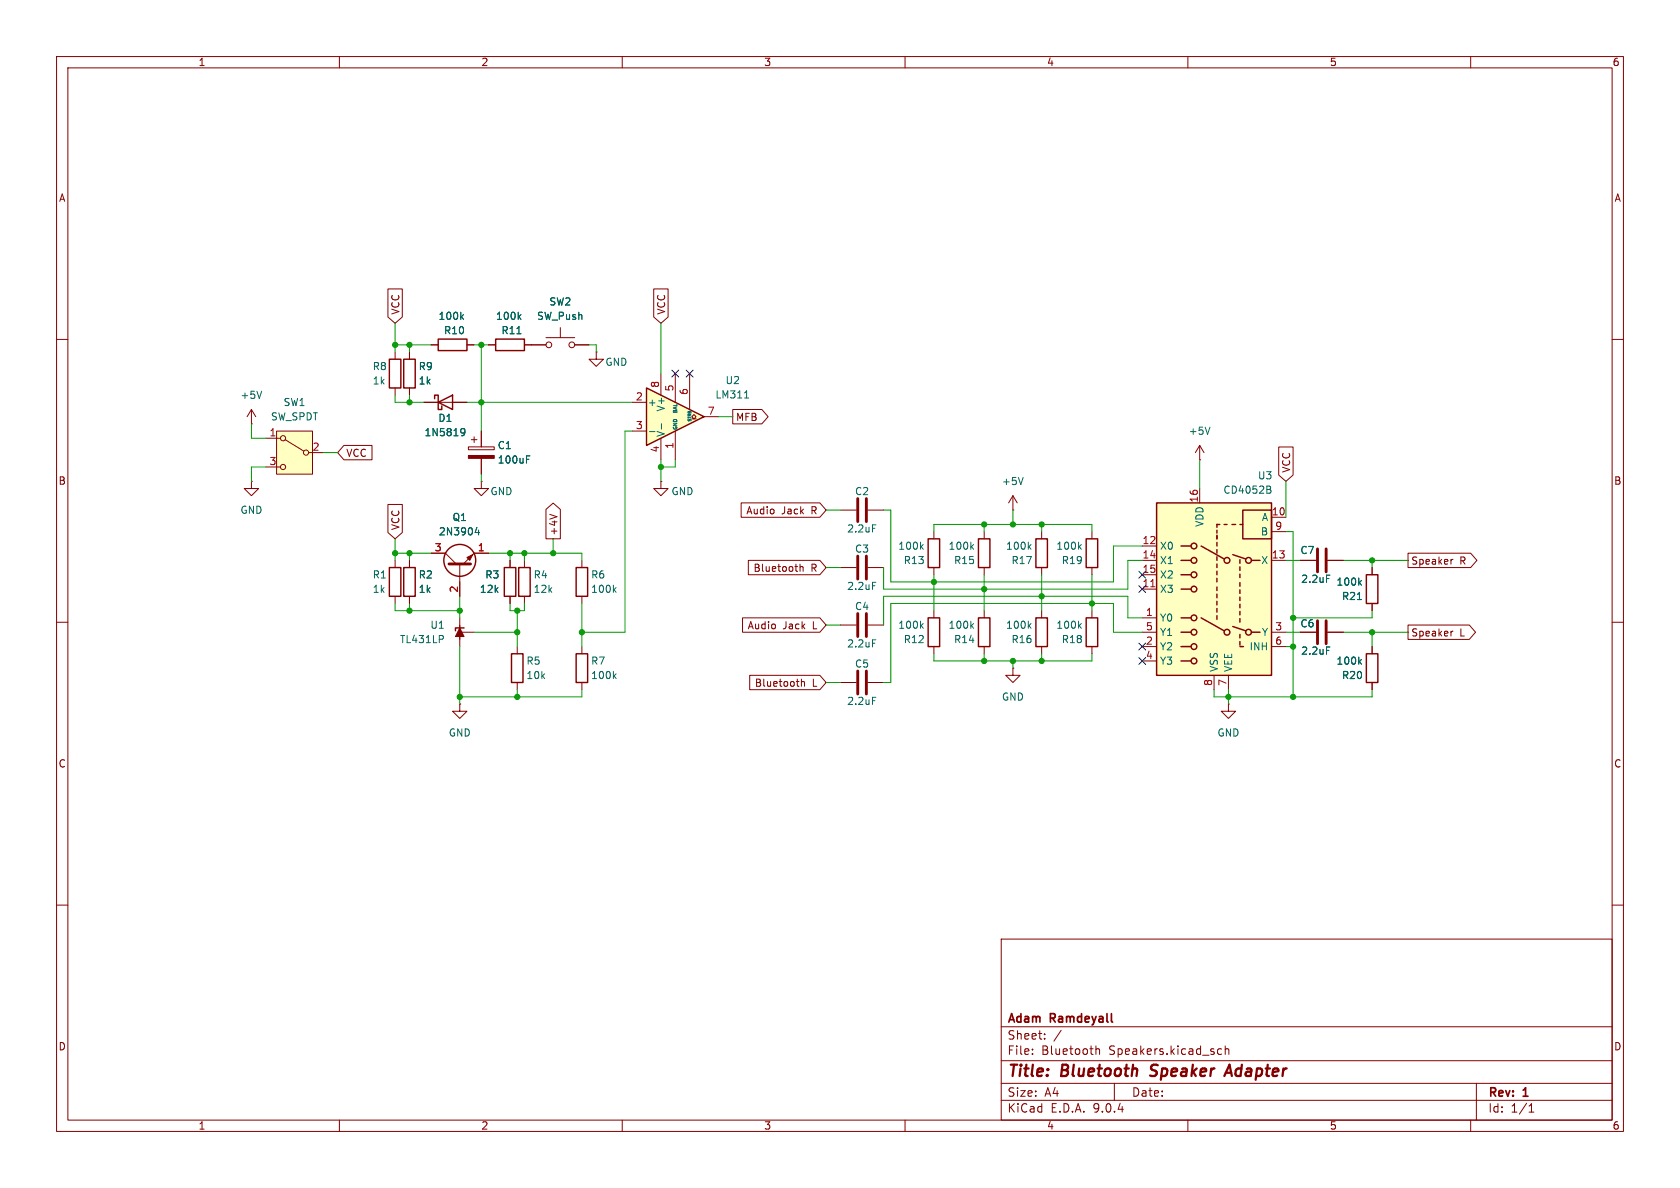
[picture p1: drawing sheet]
<svg xmlns="http://www.w3.org/2000/svg" width="297mm" height="210mm" viewBox="0 0 297 210" stroke-linecap="round" stroke-linejoin="round" font-family="sans-serif">
<g fill="none" stroke="#840000" stroke-width=".18">
<path d="M10 10h277v190h-277zM12 12h273v186h-273zM60 10v2M110 10v2M160 10v2M210 10v2M260 10v2M96.5 59.7h5.1M99.1 57.9v1.8M10 60h2M44.4 74.9h.1M44.4 72.4l-.7 1.3"/>
<path d="M44.4 72.4l.8 1.3M44.4 72.4v2.5M69.8 62.2v1.3M69.8 68.6v1.3M72.4 62.2v1.3M72.4 68.6v1.3M74.9 71.1h7.6M76.2 61h1.3M82.5 61h1.3M82.8 79h4.6v.5h-4.6zM83.3 77.7h1M83.8 77.2v1"/>
<path d="M85.1 76.2v2.8M86.4 61h1.2M92.7 61h3.8M101.6 61h2.5M105.4 62.2v1.3h1.3l-1.3 1.3-1.3-1.3h1.3M105.4 62.2h.1M212.1 78.7l-.8 1.3M212.1 78.7l.8 1.3M212.1 78.7v2.6M285 60h2M69.8 99.1v1.2M72.4 99.1v1.2"/>
<path d="M76.2 97.8h2.5l1.9 1.9M81.3 99.7v5.7M85.1 85.1v1.3h1.3l-1.3 1.2-1.3-1.2h1.3M85.1 85.1h.1M85.1 81v2.8M86.4 97.8h-2.6l-1.9 1.9M102.9 99.1v1.2M148.6 90.2h2.8M153.4 90.2h2.8M212.1 81.3h.1M10 110h2M69.8 105.4v1.3"/>
<path d="M72.4 105.4v1.3M81.3 110.5v2.5M81.3 109.2v5.1M81.3 111.8h2.5M102.9 105.4v1.3M148.6 110.5h2.8M148.6 100.3h2.8M153.4 110.5h2.8M153.4 100.3h2.8M193 108v1.2M193 114.3v1.3M285 110h2"/>
<path d="M148.6 120.7h2.8M153.4 120.7h2.8M10 160h2M177 166h108v32h-108zM285 160h2M60 198v2M110 198v2M160 198v2M177 194.5h108M177 191.5h108M177 187.5h108M177 181.5h108"/>
<path d="M182.5 186.3v.1M182.5 185.5v.1M184.7 183.6v.1M184.7 182.8v.1M187.6 182.1l-1.3 2M193.7 184.9v1.5M193.7 185.5l.3-.1 .3 .1 .1 .9M197 191.5v3M210 198v2M215.4 185.5h.6M215.4 186.3h.6M216.6 185.5l.2-.1 .4 .1v.9"/>
<path d="M216.6 184.9v1.5M260 198v2M261 191.5v6.5M270.3 196.6h.9M270.3 195.5l.4-.4v1.5"/>
<circle cx="97" cy="61" r=".51"/>
<circle cx="101.1" cy="61" r=".51"/>
</g>
<path d="M203.3 190.1l.3 .1M203.6 188.4l-.1 .2 .1 .4M216.4 190.2l1-2 .4 2M216.7 189.6h1" fill="none" stroke="#840000" stroke-width=".4"/>
<g fill="none" stroke="#006464" stroke-width=".18">
<path d="M81.6 56l.3 .5M81.9 55.6l-.4 .5M91.4 59h.7M91.7 56l.4 .5M92.1 55.6l-.5 .5M46.3 69.2l-.5 1.2M81.6 75.8h.3l.2 .1a.84 .84 0 0 1-.3 1.1h-.2M82.2 76.3l-.3 .2h-.3M213.9 75.5l-.4 1.3M84.3 93.2l-.3 .9h.8M84.6 93.7v.9M93.1 81.2h.4"/>
<path d="M93.1 80.6h.6M154.2 92.8h.6M78.3 112.4l.1 .2-.1 .3M108.6 104.2l.3 .5M108.9 103.9l-.5 .5M154.2 113.1h.6M154.2 102.9h.6M190.8 110.6l.4 .5M191.2 110.2l-.5 .5M154.2 123.3h.6"/>
</g>
<path d="M79.4 99.7h3.8M151.6 88.1v4.1M151.6 98.3v4.1M153.2 88.1v4.1M153.2 98.3v4.1M151.6 108.5v4M151.6 118.6v4.1M153.2 108.5v4M153.2 118.6v4.1" fill="none" stroke="#840000" stroke-width=".51"/>
<g fill="none" stroke="#840000" stroke-width=".25">
<path d="M77.5 59.9h5v2.1h-5zM87.6 59.9h5.1v2.1h-5.1zM68.8 63.5h2.1v5.1h-2.1zM71.4 63.5h2v5.1h-2zM76.8 70.5v-.6h.7v2.5h.6v-.6M77.5 71.1l2.5-1.2v2.5zM68.8 100.3h2.1v5.1h-2.1zM71.4 100.3h2v5.1h-2zM82 111h-1.5v.5M101.9 100.3h2v5.1h-2zM192 109.2h2.1v5.1h-2.1z"/>
<circle cx="81.3" cy="99.1" r="2.82"/>
</g>
<g fill="#840000" stroke="#840000" stroke-width=".18">
<path d="M82.8 80.5h4.6v.5h-4.6z"/>
<path d="M81.3 111l.7 1.5h-1.5z"/>
<path d="M82.5 98.6l1.1-.6-.5 1.1z"/>
</g>
<path d="M114.3 68.6l10.2 5.1-10.2 5z" fill="#ffffc2"/>
<g fill="none" stroke="#840000" stroke-width=".18">
<path d="M111.8 71.1h2.5M111.8 76.2h2.5M116.8 66v3.9M116.8 77.5v3.8M119.4 66v5.1M119.4 76.2v5.1M121.9 66v6.4M122.3 74h.4l-.4-.3 .4-.4 .4 .4-.4 .3h.4M124.5 73.7h2.5M116.8 85.1v1.3h1.3l-1.3 1.2-1.2-1.2h1.2M116.8 85.1h.1M217.2 124.5v1.2h1.2l-1.2 1.3-1.3-1.3h1.3"/>
<path d="M217.2 124.5h.1"/>
</g>
<path d="M114.3 68.6l10.2 5.1-10.2 5z" fill="none" stroke="#840000" stroke-width=".25"/>
<path d="M114.8 76.3h1M116.9 74.9v1M131.6 70.4h.8" fill="none" stroke="#006464" stroke-width=".18"/>
<path d="M48.9 76.2h6.3v7.6h-6.3z" fill="#ffffc2"/>
<g fill="none" stroke="#840000" stroke-width=".18">
<path d="M47 77.5h2.5M48.9 76.2h6.3v7.6h-6.3zM50.4 77.7l3.3 2.1M44.4 85.1v1.3h1.3l-1.3 1.2-1.2-1.2h1.2M44.4 85.1h.1M47 82.6h2.5M54.6 80h2.5M90.2 99.1v1.2M179.1 90.2h.1M179.1 87.6l-.8 1.3M179.1 87.6l.7 1.3M179.1 87.6v2.6"/>
<path d="M90.2 105.4v1.3"/>
<circle cx="50" cy="77.5" r=".46"/>
<circle cx="50" cy="82.6" r=".46"/>
<circle cx="54.1" cy="80" r=".46"/>
</g>
<path d="M89.2 100.3h2v5.1h-2z" fill="none" stroke="#840000" stroke-width=".25"/>
<path d="M180.9 84.4l-.4 1.3" fill="none" stroke="#006464" stroke-width=".18"/>
<path d="M204.5 88.9h20.3v30.5h-20.3z" fill="#ffffc2"/>
<g fill="none" stroke="#840000" stroke-width=".25">
<path d="M164.1 95.3h2v5h-2zM173 95.3h2v5h-2zM183.1 95.3h2.1v5h-2.1zM192 95.3h2.1v5h-2.1zM204.5 88.9h20.3v30.5h-20.3zM208.8 99.1h1.8M208.8 96.5h1.8M212.3 96.5l4.1 2.3M215.1 93.7v.5M215.1 94.6v.7M215.1 95.9v.6M215.1 97.2v.6"/>
<path d="M215.1 98.4v.7M215.1 99.7v.6M215.6 92.7h-.5v.5M216.4 92.7h.5M217.8 92.7h.6M217.9 98l2.3 .8M219.2 92.7h.5M219.2 98.9v.7M219.7 90.2h5.1v5.1h-5.1zM221.2 99.1h1.6M90.4 115.6h2.1v5.1h-2.1zM91.7 100.3h2v5.1h-2z"/>
<path d="M101.9 115.6h2v5.1h-2zM164.1 109.2h2v5.1h-2zM173 109.2h2v5.1h-2zM183.1 109.2h2.1v5.1h-2.1zM208.8 111.8h1.8M208.8 114.3h1.8M208.8 101.6h1.8M208.8 104.1h1.8M208.8 109.2h1.8M208.8 116.8h1.8M212.3 109.2l4.1 2.3M215.1 101v.6"/>
<path d="M215.1 102.2v.7M215.1 103.8v.6M215.1 105v.7M215.1 106.3v.6M215.1 107.6v.6M215.1 108.8v.7M217.9 110.7l2.3 .8M219.2 100.2v.6M219.2 101.5v.6M219.2 103v.6M219.2 104.3v.6M219.2 105.5v.7"/>
<path d="M219.2 106.8v.6M219.2 108.1v.6M219.2 109.3v.7M219.2 112.1v.7M219.2 113.4v.6M219.2 114.3h.6M221.2 111.8h1.6M241.6 101.6h2v5.1h-2zM241.6 115.6h2v5.1h-2z"/>
<circle cx="211.1" cy="96.5" r=".51"/>
<circle cx="211.1" cy="99.1" r=".51"/>
<circle cx="216.9" cy="99.1" r=".51"/>
<circle cx="220.7" cy="99.1" r=".51"/>
<circle cx="211.1" cy="116.8" r=".51"/>
<circle cx="211.1" cy="101.6" r=".51"/>
<circle cx="211.1" cy="104.1" r=".51"/>
<circle cx="211.1" cy="109.2" r=".51"/>
<circle cx="211.1" cy="111.8" r=".51"/>
<circle cx="211.1" cy="114.3" r=".51"/>
<circle cx="216.9" cy="111.8" r=".51"/>
<circle cx="220.7" cy="111.8" r=".51"/>
</g>
<g fill="none" stroke="#840000" stroke-width=".18">
<path d="M68.6 51.1h2.5v4.9l-1.3 1.2-1.2-1.2zM115.6 51.1h2.5v4.9l-1.3 1.2-1.2-1.2zM60.8 78.7h5v2.6h-5l-1.1-1.3zM72.4 62.2v1.3M72.4 68.6v1.3M74.9 71.1h2.6M76.2 61h1.3M80 71.1h2.5M82.5 61h1.3M85.1 76.2v2.8M86.4 61h1.2M92.7 61h3.8"/>
<path d="M101.6 61h2.5M129.5 72.4h5.2l1.1 1.3-1.1 1.2h-5.2zM226.1 79h2.5v5l-1.3 1.1-1.2-1.1zM68.6 89.2h2.5v4.9l-1.3 1.2-1.2-1.2zM72.4 99.1v1.2M76.2 97.8h2.5M83.8 97.8h2.6M85.1 81v2.8M90.2 99.1v1.2M92.7 99.1v1.2M96.5 90l1.3-1.1 1.3 1.1v5.3h-2.6zM97.2 90.9l1.3 .4"/>
<path d="M131 88.9h13.9l1.1 1.3-1.1 1.2h-13.9zM132.3 99.1h12.6l1.1 1.2-1.1 1.3h-12.6zM141.4 99.7v1.3M165.1 94v1.3M174 94v1.3M184.1 94v1.3M193 94v1.3M201.9 99.1h2.6M201.9 96.5h2.6M212.1 86.4v2.5M224.8 91.4h2.5M224.8 94h2.5"/>
<path d="M224.8 99.1h2.5M229.9 99.1h2.8M234.7 99.1h2.8M248.9 97.8h11.1l1.1 1.3-1.1 1.2h-11.1zM256.9 98.9l-.3 .1M72.4 105.4v1.3M81.3 102.9v2.5M90.2 105.4v1.3M91.4 114.3v1.3M92.7 105.4v1.3M102.9 114.3v1.3M131.3 109.2h13.6l1.1 1.3-1.1 1.3h-13.6z"/>
<path d="M132.5 119.4h12.4l1.1 1.3-1.1 1.2h-12.4zM141.4 100.3l.2-.1h.3l.1 .8M165.1 100.3v1.3M165.1 108v1.2M165.1 114.3v1.3M174 100.3v1.3M174 108v1.2M174 114.3v1.3M179.1 118.1v1.3h1.2l-1.2 1.3-1.3-1.3h1.3M179.1 118.1h.1M184.1 100.3v1.3M184.1 108v1.2"/>
<path d="M184.1 114.3v1.3M193 100.3v1.3M201.9 111.8h2.6M201.9 114.3h2.6M201.9 101.6h2.6M201.9 104.1h2.6M201.9 109.2h2.6M201.9 116.8h2.6M214.6 119.4v2.5M217.2 119.4v2.5M224.8 111.8h2.5M224.8 114.3h2.5"/>
<path d="M229.9 111.8h2.8M234.7 111.8h2.8M242.6 100.3v1.3M242.6 106.7v1.3M242.6 114.3v1.3M248.9 110.5h10.8l1.2 1.3-1.2 1.2h-10.8zM256.9 111.6l-.3 .1M81.3 124.5v1.2h1.2l-1.2 1.3-1.3-1.3h1.3M81.3 124.5h.1M91.4 120.7v1.2M102.9 120.7v1.2M141.7 120.1v1.2"/>
<path d="M141.7 120.6l.2-.1h.3v.8M242.6 120.7v1.2"/>
</g>
<path d="M203.4 103.7h.8" fill="none" stroke="#a90000" stroke-width=".18"/>
<g fill="none" stroke="#006464" stroke-width=".18">
<path d="M81.6 56l.3 .5M81.9 55.6l-.4 .5M91.4 59h.7M91.7 56l.4 .5M92.1 55.6l-.5 .5M81.6 75.8h.3l.2 .1a.84 .84 0 0 1-.3 1.1h-.2M82.2 76.3l-.3 .2h-.3M84.3 93.2l-.3 .9h.8M84.6 93.7v.9M93.1 81.2h.4M93.1 80.6h.6M162.9 96.6l.3 .5"/>
<path d="M163.2 96.3l-.5 .4M171.7 96.6l.4 .5M172.1 96.3l-.5 .4M181.9 96.6l.4 .5M182.3 96.3l-.5 .4M190.8 96.6l.4 .5M191.2 96.3l-.5 .4M224.4 85.9l.2 .3-.2 .3 .2 .1 .1 .4-.3 .2h-.4M108.6 119.5l.3 .5M108.9 119.1l-.5 .5M162.9 110.6l.3 .5M163.2 110.2l-.5 .5"/>
<path d="M171.7 110.6l.4 .5M172.1 110.2l-.5 .5M181.9 110.6l.4 .5M182.3 110.2l-.5 .5M234.5 101.7h.6M234.5 114.4h.6M240 106h.7M240.3 103l.4 .4M240.3 116.9l.4 .5M240.7 102.6l-.5 .5M240.7 116.6l-.5 .5"/>
</g>
<path d="M232.9 97v4.1M234.4 97v4.1M232.9 109.7v4.1M234.4 109.7v4.1" fill="none" stroke="#840000" stroke-width=".51"/>
<g fill="none" stroke="#009600" stroke-width=".18">
<path d="M69.8 57.2v5M116.8 57.2v8.8M44.4 74.9v2.6h2.6M69.8 69.9v1.2h5.1M69.8 61h6.4M72.4 61v1.2M72.4 69.9v1.2M82.5 71.1h29.3M83.8 61h2.6M85.1 61v15.2M104.1 61h1.3v1.2M111.8 76.2h-1.3v35.6h-7.6"/>
<path d="M127 73.7h2.5M47 82.6h-2.6v2.5M57.1 80h2.6M69.8 97.8h6.4M69.8 95.3v3.8M72.4 97.8v1.3M85.1 83.8v1.3M86.4 97.8h16.5v1.3M90.2 97.8v1.3M92.7 97.8v1.3M97.8 95.3v2.5M116.8 81.3v3.8"/>
<path d="M119.4 81.3v1.3h-2.6M146 90.2h2.6M156.2 90.2h1.3v12.7h39.3v-6.4h5.1M165.1 94v-1.3h27.9v1.3M174 92.7v1.3M179.1 90.2v2.5M184.1 92.7v1.3M201.9 99.1h-2.5v5h-43.2v-3.8M212.1 81.3v5.1M227.3 94h1.3v29.2M227.3 99.1h2.6M227.3 85.1v6.3"/>
<path d="M237.5 99.1h11.4M242.6 99.1v1.2M69.8 106.7v1.3h11.5M72.4 106.7v1.3M81.3 105.4v3.8M81.3 114.3v10.2M83.8 111.8h7.6M90.2 106.7v1.3h2.5v-1.3M91.4 108v6.3M102.9 106.7v7.6M146 100.3h2.6M146 110.5h2.6"/>
<path d="M165.1 115.6v1.2h27.9v-1.2M165.1 101.6v6.4M174 101.6v6.4M174 115.6v1.2M179.1 116.8v1.3M184.1 101.6v6.4M184.1 115.6v1.2M193 101.6v6.4M201.9 111.8h-5.1v-5.1h-39.3v14h-1.3M201.9 109.2h-2.5v-3.8h-43.2v5.1M227.3 111.8h2.6M227.3 114.3h1.3"/>
<path d="M237.5 111.8h11.4M242.6 108v1.2h-14M242.6 111.8v2.5M91.4 121.9v1.3M102.9 121.9v1.3h-21.6M146 120.7h2.6M214.6 121.9v1.3h28v-1.3M217.2 121.9v2.6"/>
</g>
<path d="M118.8 65.4l1.2 1.2M120 65.4l-1.2 1.2M121.3 65.4l1.2 1.2M122.5 65.4l-1.2 1.2M201.3 116.2l1.2 1.2M201.3 101l1.2 1.2M201.3 113.7l1.2 1.2M201.3 103.5l1.2 1.2M202.5 116.2l-1.2 1.2M202.5 101l-1.2 1.2M202.5 113.7l-1.2 1.2M202.5 103.5l-1.2 1.2" fill="none" stroke="#000084" stroke-width=".18"/>
<g fill="#009600" stroke="#009600" stroke-width=".18">
<circle cx="85.1" cy="71.1" r=".46"/>
<circle cx="85.1" cy="61" r=".46"/>
<circle cx="116.8" cy="82.6" r=".46"/>
<circle cx="174" cy="104.1" r=".46"/>
<circle cx="179.1" cy="92.7" r=".46"/>
<circle cx="174" cy="92.7" r=".46"/>
<circle cx="179.1" cy="116.8" r=".46"/>
<circle cx="184.1" cy="116.8" r=".46"/>
<circle cx="184.1" cy="92.7" r=".46"/>
<circle cx="184.1" cy="105.4" r=".46"/>
<circle cx="217.2" cy="123.2" r=".46"/>
<circle cx="228.6" cy="114.3" r=".46"/>
<circle cx="228.6" cy="123.2" r=".46"/>
<circle cx="193" cy="106.7" r=".46"/>
<circle cx="102.9" cy="111.8" r=".46"/>
<circle cx="81.3" cy="108" r=".46"/>
<circle cx="91.4" cy="108" r=".46"/>
<circle cx="91.4" cy="111.8" r=".46"/>
<circle cx="91.4" cy="123.2" r=".46"/>
<circle cx="81.3" cy="123.2" r=".46"/>
<circle cx="165.1" cy="102.9" r=".46"/>
<circle cx="174" cy="116.8" r=".46"/>
<circle cx="97.8" cy="97.8" r=".46"/>
<circle cx="90.2" cy="97.8" r=".46"/>
<circle cx="72.4" cy="61" r=".46"/>
<circle cx="69.8" cy="61" r=".46"/>
<circle cx="92.7" cy="97.8" r=".46"/>
<circle cx="72.4" cy="71.1" r=".46"/>
<circle cx="72.4" cy="97.8" r=".46"/>
<circle cx="69.8" cy="97.8" r=".46"/>
<circle cx="72.4" cy="108" r=".46"/>
<circle cx="228.6" cy="109.2" r=".46"/>
<circle cx="242.6" cy="111.8" r=".46"/>
<circle cx="242.6" cy="99.1" r=".46"/>
</g>
<g font-size="2.8" fill="#840000">
<text x="178" y="190.9">Title:</text>
<text x="187.7" y="190.9">Bluetooth</text>
<text x="204.3" y="190.9">Speaker</text>
<text x="218.4" y="190.9">Adapter</text>
</g>
<g font-size="2.1" fill="#840000">
<text x="178" y="184">Sheet:</text>
<text x="178" y="181.2">Adam</text>
<text x="185.7" y="181.2">Ramdeyall</text>
<text x="178" y="186.7">File:</text>
<text x="184.1" y="186.7">Bluetooth</text>
<text x="196.1" y="186.7">Speakers.kicad_sch</text>
<text x="178" y="196.9">KiCad</text>
<text x="178" y="194.1">Size:</text>
<text x="184.7" y="194.1">A4</text>
<text x="185.7" y="196.9">E.D.A.</text>
<text x="193.3" y="196.9">9.0.4</text>
<text x="200" y="194.1">Date:</text>
<text x="263" y="194.3">Rev:</text>
<text x="263" y="196.9">Id:</text>
<text x="267.1" y="196.9">1/1</text>
<text x="269.4" y="194.3">1</text>
</g>
<g font-size="1.8" fill="#840000">
<text x="35" y="11.9">1</text>
<text x="85" y="11.9">2</text>
<text x="135" y="11.9">3</text>
<text x="185" y="11.9">4</text>
<text x="235" y="11.9">5</text>
<text x="285" y="11.9">6</text>
<text x="10.3" y="35.9">A</text>
<text x="285.3" y="35.9">A</text>
<text x="70.8" y="55.7" transform="rotate(-90 70.8 55.7)">VCC</text>
<text x="117.8" y="55.7" transform="rotate(-90 117.8 55.7)">VCC</text>
<text x="130" y="74.6">MFB</text>
<text x="61.1" y="81">VCC</text>
<text x="228.3" y="83.7" transform="rotate(-90 228.3 83.7)">VCC</text>
<text x="10.3" y="85.9">B</text>
<text x="285.3" y="85.9">B</text>
<text x="70.8" y="93.8" transform="rotate(-90 70.8 93.8)">VCC</text>
<text x="98.7" y="94.8" transform="rotate(-90 98.7 94.8)">+4V</text>
<text x="131.8" y="91.1">Audio</text>
<text x="138.2" y="91.1">Jack</text>
<text x="143.6" y="91.1">R</text>
<text x="133.1" y="101.3">Bluetooth</text>
<text x="143.4" y="101.3">R</text>
<text x="249.4" y="100">Speaker</text>
<text x="258.1" y="100">R</text>
<text x="132.1" y="111.4">Audio</text>
<text x="138.4" y="111.4">Jack</text>
<text x="143.8" y="111.4">L</text>
<text x="249.4" y="112.7">Speaker</text>
<text x="258.1" y="112.7">L</text>
<text x="133.4" y="121.6">Bluetooth</text>
<text x="143.6" y="121.6">L</text>
<text x="10.3" y="135.9">C</text>
<text x="285.3" y="135.9">C</text>
<text x="10.3" y="185.9">D</text>
<text x="285.3" y="185.9">D</text>
<text x="35" y="199.9">1</text>
<text x="85" y="199.9">2</text>
<text x="135" y="199.9">3</text>
<text x="185" y="199.9">4</text>
<text x="235" y="199.9">5</text>
<text x="285" y="199.9">6</text>
</g>
<g font-size="1.8" fill="#006464">
<text x="77.4" y="56.7">100k</text>
<text x="78.4" y="59.3">R10</text>
<text x="87.6" y="56.7">100k</text>
<text x="88.6" y="59.3">R11</text>
<text x="94.8" y="56.7">SW_Push</text>
<text x="97" y="54.2">SW2</text>
<text x="65.8" y="65.6">R8</text>
<text x="73.9" y="65.6">R9</text>
<text x="106.9" y="64.9">GND</text>
<text x="42.4" y="70.7">+5V</text>
<text x="50" y="72">SW1</text>
<text x="65.8" y="68.2">1k</text>
<text x="73.9" y="68.2">1k</text>
<text x="114.4" y="72">+</text>
<text x="126.4" y="70.6">LM311</text>
<text x="128.2" y="68.1">U2</text>
<text x="47.8" y="74.5">SW_SPDT</text>
<text x="74.9" y="77.3">1N5819</text>
<text x="77.4" y="74.8">D1</text>
<text x="117.7" y="77.3" transform="rotate(-90 117.7 77.3)">V-</text>
<text x="117.7" y="72.8" transform="rotate(-90 117.7 72.8)">V+</text>
<text x="210.1" y="77.1">+5V</text>
<text x="87.9" y="79.6">C1</text>
<text x="87.9" y="82.1">100uF</text>
<text x="86.6" y="87.7">GND</text>
<text x="118.6" y="87.7">GND</text>
<text x="151.1" y="87.7">C2</text>
<text x="177" y="86">+5V</text>
<text x="216.2" y="87.5">CD4052B</text>
<text x="222.3" y="84.9">U3</text>
<text x="42.4" y="91">GND</text>
<text x="77.5" y="94.8">2N3904</text>
<text x="79.9" y="92.3">Q1</text>
<text x="149.7" y="94.3">2.2uF</text>
<text x="213" y="93.2" transform="rotate(-90 213 93.2)">VDD</text>
<text x="222.8" y="94.8">B</text>
<text x="223" y="92.3">A</text>
<text x="151.1" y="97.9">C3</text>
<text x="158.7" y="97.4">100k</text>
<text x="159.7" y="99.9">R13</text>
<text x="167.6" y="97.4">100k</text>
<text x="168.6" y="99.9">R15</text>
<text x="177.8" y="97.4">100k</text>
<text x="178.7" y="99.9">R17</text>
<text x="186.6" y="97.4">100k</text>
<text x="187.6" y="99.9">R19</text>
<text x="205" y="97.4">X0</text>
<text x="205" y="99.9">X1</text>
<text x="222.9" y="99.9">X</text>
<text x="229.8" y="98.1">C7</text>
<text x="65.8" y="102.5">R1</text>
<text x="65.8" y="105">1k</text>
<text x="73.9" y="102.5">R2</text>
<text x="73.9" y="105">1k</text>
<text x="84.7" y="105">12k</text>
<text x="85.7" y="102.5">R3</text>
<text x="94.2" y="102.5">R4</text>
<text x="94.2" y="105">12k</text>
<text x="104.4" y="102.5">R6</text>
<text x="104.4" y="105">100k</text>
<text x="149.7" y="104.5">2.2uF</text>
<text x="205" y="102.5">X2</text>
<text x="205" y="105">X3</text>
<text x="229.9" y="103.2">2.2uF</text>
<text x="236.2" y="103.7">100k</text>
<text x="237.1" y="106.3">R21</text>
<text x="70.6" y="113.9">TL431LP</text>
<text x="76" y="111.4">U1</text>
<text x="151.1" y="108.1">C4</text>
<text x="158.7" y="111.4">100k</text>
<text x="159.7" y="113.9">R12</text>
<text x="167.6" y="111.4">100k</text>
<text x="168.6" y="113.9">R14</text>
<text x="177.8" y="111.4">100k</text>
<text x="178.7" y="113.9">R16</text>
<text x="186.6" y="111.4">100k</text>
<text x="187.6" y="113.9">R18</text>
<text x="205" y="110.1">Y0</text>
<text x="205" y="112.6">Y1</text>
<text x="223" y="112.6">Y</text>
<text x="229.8" y="111.1">C6</text>
<text x="93" y="117.7">R5</text>
<text x="104.4" y="117.7">R7</text>
<text x="149.7" y="114.7">2.2uF</text>
<text x="151.1" y="118.2">C5</text>
<text x="205" y="115.2">Y2</text>
<text x="205" y="117.7">Y3</text>
<text x="215.5" y="118.9" transform="rotate(-90 215.5 118.9)">VSS</text>
<text x="218" y="118.9" transform="rotate(-90 218 118.9)">VEE</text>
<text x="220.8" y="115.2">INH</text>
<text x="229.9" y="115.9">2.2uF</text>
<text x="236.2" y="117.7">100k</text>
<text x="93" y="120.2">10k</text>
<text x="104.4" y="120.2">100k</text>
<text x="149.7" y="124.8">2.2uF</text>
<text x="177" y="124.1">GND</text>
<text x="237.1" y="120.2">R20</text>
<text x="79.2" y="130.4">GND</text>
<text x="215.1" y="130.4">GND</text>
</g>
<g font-size="1.8" fill="#a90000">
<text x="112.3" y="70.9">2</text>
<text x="116.6" y="68.7" transform="rotate(-90 116.6 68.7)">8</text>
<text x="119.1" y="69.3" transform="rotate(-90 119.1 69.3)">5</text>
<text x="121.7" y="69.9" transform="rotate(-90 121.7 69.9)">6</text>
<text x="47.6" y="77.2">1</text>
<text x="112.3" y="75.9">3</text>
<text x="125" y="73.4">7</text>
<text x="47.6" y="82.3">3</text>
<text x="55.2" y="79.8">2</text>
<text x="116.6" y="80.1" transform="rotate(-90 116.6 80.1)">4</text>
<text x="119.1" y="79.4" transform="rotate(-90 119.1 79.4)">1</text>
<text x="211.8" y="88.9" transform="rotate(-90 211.8 88.9)">16</text>
<text x="224.7" y="91.2">10</text>
<text x="225.4" y="93.7">9</text>
<text x="76.8" y="97.5">3</text>
<text x="84.4" y="97.5">1</text>
<text x="201.9" y="96.3">12</text>
<text x="201.9" y="98.8">14</text>
<text x="201.9" y="101.3">15</text>
<text x="224.7" y="98.8">13</text>
<text x="81" y="104.8" transform="rotate(-90 81 104.8)">2</text>
<text x="201.9" y="103.9">11</text>
<text x="202.5" y="109">1</text>
<text x="202.5" y="111.5">5</text>
<text x="225.4" y="111.5">3</text>
<text x="202.5" y="114">2</text>
<text x="202.5" y="116.6">4</text>
<text x="225.4" y="114">6</text>
<text x="214.4" y="121.4" transform="rotate(-90 214.4 121.4)">8</text>
<text x="216.9" y="121.4" transform="rotate(-90 216.9 121.4)">7</text>
</g>
<g font-size=".9" fill="#006464">
<text x="119.9" y="76.1" transform="rotate(-90 119.9 76.1)">GND</text>
<text x="119.9" y="73.3" transform="rotate(-90 119.9 73.3)">BAL</text>
</g>
<text font-size=".7" fill="#006464" x="122.4" y="74.8" transform="rotate(-90 122.4 74.8)">STRB</text>
</svg>
